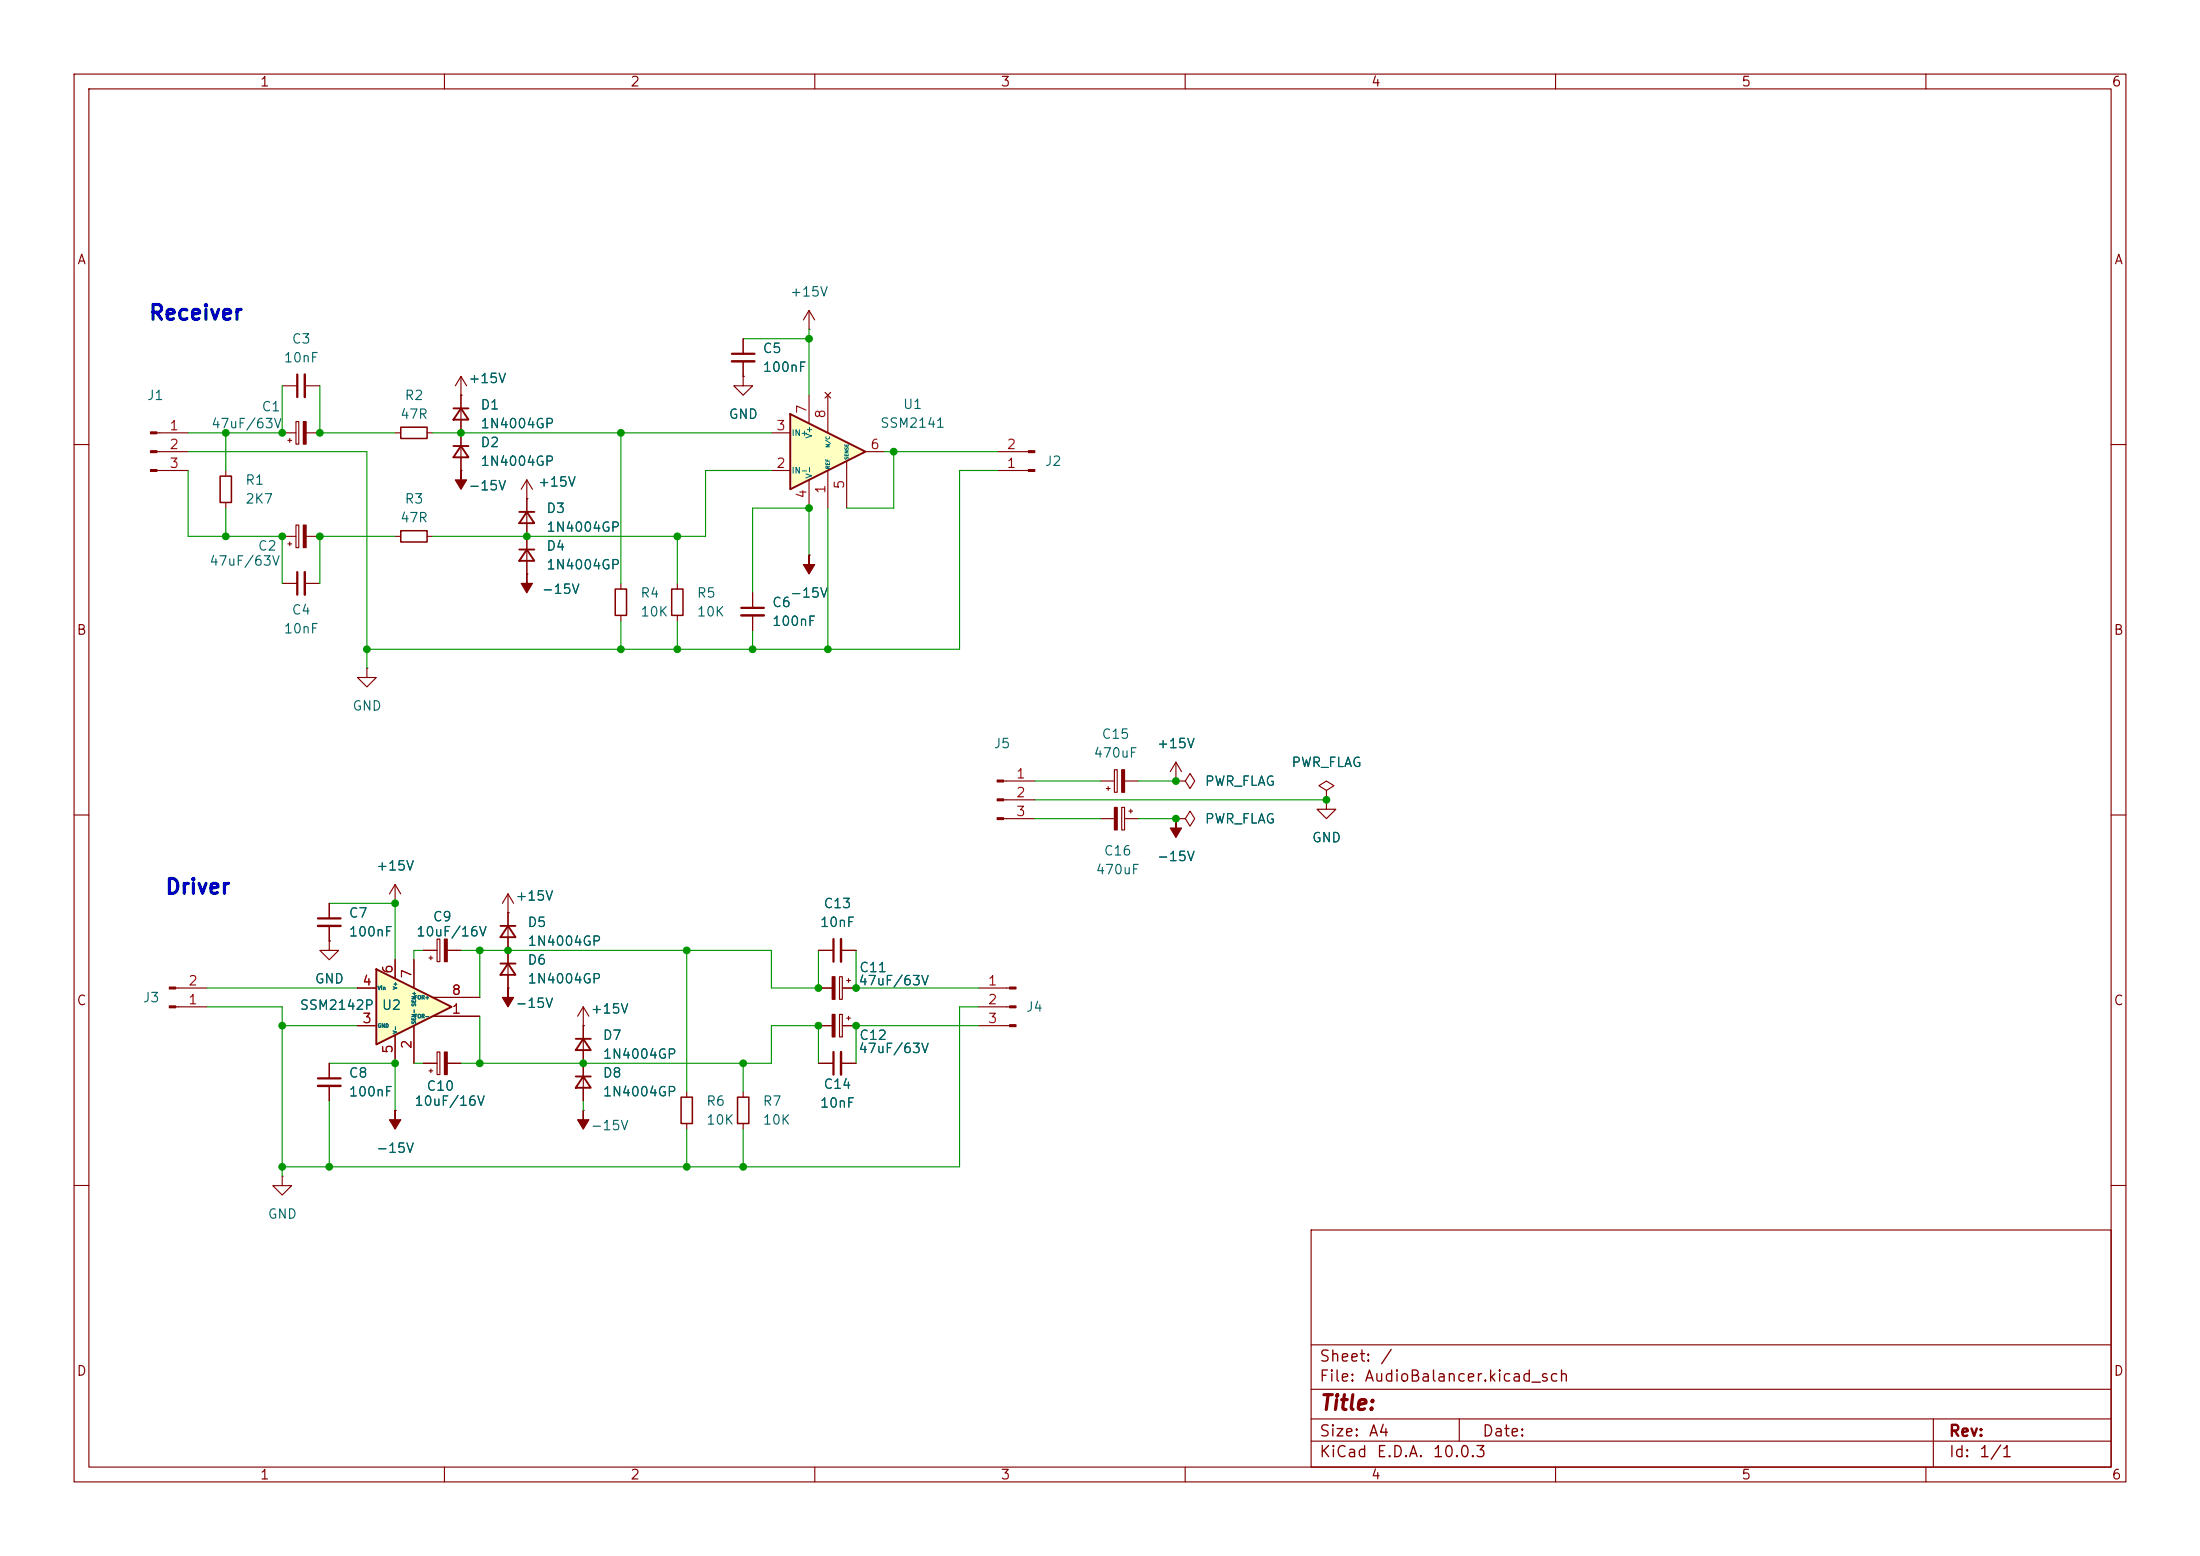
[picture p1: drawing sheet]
<svg xmlns="http://www.w3.org/2000/svg" width="297mm" height="210mm" viewBox="0 0 297 210" stroke-linecap="round" stroke-linejoin="round" font-family="sans-serif">
<g fill="none" stroke="#840000" stroke-width=".15">
<path d="M10 10h277v190h-277zM12 12h273v186h-273zM60 10v2M110 10v2M160 10v2M210 10v2M260 10v2M21.2 58.4h4.2M38.1 58.4h1.9M38.1 52.1h2M38.9 59.4h.5M39.1 59.2v.5"/>
<path d="M40 56.9h.3v3h-.3zM41.1 52.1h2.1M41.3 58.4h1.9M53.3 58.4h.8M57.7 58.4h.7M62.2 53.3h.1M62.2 50.8l-.7 1.3M62.2 50.8l.8 1.3M62.2 50.8v12.7M100.3 50.8v1.3h1.3l-1.3 1.2-1.2-1.2h1.2M100.3 50.8h.1M100.3 45.7v2.1"/>
<path d="M100.3 48.8v2M109.2 44.5h.1M109.2 41.9l-.7 1.3M109.2 41.9l.8 1.3M109.2 41.9v2.6M10 60h2M21.2 63.5h4.2M21.2 61h4.2M30.5 63.5v.8M30.5 67.8v.8M38.1 78.7h2M38.1 72.4h1.9"/>
<path d="M38.9 73.4h.5M39.1 73.2v.5M40 70.9h.3v3h-.3zM41.1 78.7h2.1M41.3 72.4h1.9M53.3 72.4h.8M57.7 72.4h.7M62.2 63.5h.1M71.1 67.3h.1M71.1 77.5h.1M71.1 64.8l-.7 1.2M71.1 64.8l.8 1.2"/>
<path d="M71.1 64.8v12.7M83.8 78.7v.8M91.4 78.7v.8M109.2 74.9h.1M134.6 63.5h4.2M134.6 61h4.2M285 60h2M83.8 83.1v.7M91.4 83.1v.7M101.6 80v2M101.6 83.1v2M10 110h2"/>
<path d="M53.3 119.4l-.7 1.3M53.3 119.4l.8 1.3M53.3 119.4v2.5M135.5 105.4h4.2M135.5 108h4.2M135.5 110.5h4.2M148.6 105.4h1.8M148.6 110.5h1.8M149.4 106.4h.5M149.6 106.2v.5M150.4 103.9h.4v3h-.4zM151.4 109h.4v3h-.4z"/>
<path d="M151.8 105.4h1.9M151.8 110.5h1.9M152.4 109.5h.5M152.7 109.2v.5M158.7 105.4h.1M158.7 110.5h.1M158.7 102.9l-.7 1.2M158.7 102.9l.8 1.2M158.7 102.9v2.5M285 110h2M23.7 135.9h4.2M23.7 133.4h4.2"/>
<path d="M44.4 127v1.3h1.3l-1.3 1.2-1.2-1.2h1.2M44.4 127h.1M44.4 121.9v2.1M44.4 125v2M53.3 121.9h.1M68.6 123.2h.1M68.6 133.4h.1M68.6 120.7v12.7M68.6 120.7l-.8 1.2M68.6 120.7l.7 1.2M78.7 138.4h.1M78.7 135.9l-.7 1.3"/>
<path d="M78.7 135.9l.8 1.3M78.7 135.9v2.5M110.5 133.4h1.8M110.5 128.3h2M110.5 138.4h1.8M113.3 136.9h.4v3.1h-.4zM113.3 131.8h.4v3.1h-.4zM113.5 128.3h2.1M113.7 133.4h1.9M113.7 138.4h1.9M114.3 137.4h.5M114.3 132.3h.5"/>
<path d="M114.6 132.1v.5M114.6 137.2v.5M132.1 135.9h4.2M132.1 133.4h4.2M132.1 138.4h4.2M38.1 158.8v1.2h1.3l-1.3 1.3-1.3-1.3h1.3M38.1 158.8h.1M44.4 143.5v2M44.4 146.6v2M53.3 149.9h.1M57.1 143.5h1.9M57.9 144.5h.5"/>
<path d="M58.2 144.3v.5M59 142h.4v3h-.4zM60.4 143.5h1.8M78.7 149.9h.1M92.7 147.3v.8M92.7 151.6v.8M100.3 147.3v.8M100.3 151.6v.8M110.5 143.5h2M113.5 143.5h2.1M10 160h2M177 166h108v32h-108z"/>
<path d="M285 160h2M60 198v2M110 198v2M160 198v2M177 194.5h108M177 191.5h108M177 187.5h108M177 181.5h108M197 191.5v3M210 198v2M260 198v2M261 191.5v6.5"/>
</g>
<path d="M61.2 55.1h2M62.2 55.1l1 1.5h-2zM61.2 60.2h2M62.2 60.2l1 1.5h-2zM70.1 69.1h2M70.1 74.2h2M71.1 69.1l1 1.5h-2zM71.1 74.2l1 1.5h-2zM67.6 125h2M67.6 130h2M68.6 125l1 1.5h-2zM68.6 130l1 1.6h-2z" fill="none" stroke="#840000" stroke-width=".25"/>
<path d="M40.1 50.5v3.1M98.8 47.8h3.1M40.1 77.2v3.1M100.1 82h3M42.9 124h3.1M112.5 126.7v3.1M42.9 145.5h3.1M112.5 142v3" fill="none" stroke="#840000" stroke-width=".3"/>
<path d="M41.1 50.5v3.1M98.8 48.8h3.1M41.1 77.2v3.1M100.1 83.1h3M42.9 125h3.1M113.5 126.7v3.1M42.9 146.6h3.1M113.5 142v3" fill="none" stroke="#840000" stroke-width=".33"/>
<g fill="#840000" stroke="#840000" stroke-width=".15">
<path d="M53.3 149.9v1.2h.8l-.8 1.3-.7-1.3h.7z"/>
<path d="M62.2 63.5v1.3h.8l-.8 1.2-.7-1.2h.7z"/>
<path d="M22.9 135.8h.8v.2h-.8z"/>
<path d="M22.9 133.2h.8v.3h-.8z"/>
<path d="M151.4 103.9h.4v3h-.4z"/>
<path d="M134.6 105.3h.9v.2h-.9z"/>
<path d="M134.6 107.8h.9v.3h-.9z"/>
<path d="M134.6 110.4h.9v.2h-.9z"/>
<path d="M138.8 63.4h.9v.2h-.9z"/>
<path d="M138.8 60.8h.9v.3h-.9z"/>
<path d="M150.4 109h.4v3h-.4z"/>
<path d="M158.7 110.5v1.3h.8l-.8 1.2-.7-1.2h.7z"/>
<path d="M112.3 136.9h.4v3.1h-.4z"/>
<path d="M109.2 74.9v1.3h.8l-.8 1.3-.7-1.3h.7z"/>
<path d="M136.3 133.2h.9v.3h-.9z"/>
<path d="M136.3 135.8h.9v.2h-.9z"/>
<path d="M136.3 138.3h.9v.3h-.9z"/>
<path d="M112.3 131.8h.4v3.1h-.4z"/>
<path d="M71.1 77.5v1.2h.8l-.8 1.3-.7-1.3h.7z"/>
<path d="M40.9 56.9h.4v3h-.4z"/>
<path d="M20.3 58.3h.9v.2h-.9z"/>
<path d="M20.3 60.8h.9v.3h-.9z"/>
<path d="M20.3 63.4h.9v.2h-.9z"/>
<path d="M40.9 70.9h.4v3h-.4z"/>
<path d="M68.6 133.4v1.2h.7l-.7 1.3-.8-1.3h.8z"/>
<path d="M78.7 149.9v1.2h.8l-.8 1.3-.7-1.3h.7z"/>
<path d="M60 142h.4v3h-.4z"/>
</g>
<path d="M54.1 57.7h3.6v1.5h-3.6zM29.7 64.3h1.5v3.5h-1.5zM54.1 71.6h3.6v1.6h-3.6zM83.1 79.5h1.5v3.6h-1.5zM90.7 79.5h1.5v3.6h-1.5zM91.9 148.1h1.6v3.5h-1.6zM99.6 148.1h1.5v3.5h-1.5z" fill="none" stroke="#840000" stroke-width=".2"/>
<path d="M50.8 130.8l10.2 5.1-10.2 5.1z" fill="#ffffc2"/>
<path d="M50.8 130.8l10.2 5.1-10.2 5.1zM77.7 145.3h2.1M78.7 145.3l1.1 1.5h-2.1z" fill="none" stroke="#840000" stroke-width=".25"/>
<g fill="none" stroke="#840000" stroke-width=".15">
<path d="M49.5 90.2v1.2h1.3l-1.3 1.3-1.2-1.3h1.2M49.5 90.2h.1M158.7 105.4h1.3l.7-1 .6 1-.6 1-.7-1M158.7 105.4h.1M158.7 110.5h1.3l.7-1 .6 1-.6 1-.7-1M158.7 110.5h.1M179.1 106.7l1-.7-1-.6-1 .6 1 .7v1.3M179.1 108h.1M179.1 108v1.2h1.2l-1.2 1.3-1.3-1.3h1.3M48.3 138.4h2.5M48.3 133.4h2.5M53.3 129.5v2.6"/>
<path d="M53.3 139.7v3.8M55.9 129.5v3.9M55.9 138.4v5.1M57.1 128.3h1.9M57.9 129.3h.5M58.2 129v.5M58.4 137.2h6.4M58.4 134.6h6.4M59 126.7h.4v3.1h-.4zM60.4 128.3h1.8M78.7 143.5v5.1"/>
</g>
<path d="M60 126.7h.4v3.1h-.4z" fill="#840000" stroke="#840000" stroke-width=".15"/>
<path d="M106.7 55.9l10.1 5.1-10.1 5z" fill="#ffffc2"/>
<path d="M106.7 55.9l10.1 5.1-10.1 5zM77.7 140.2h2.1M78.7 140.2l1.1 1.5h-2.1z" fill="none" stroke="#840000" stroke-width=".25"/>
<g fill="none" stroke="#840000" stroke-width=".15">
<path d="M62.2 53.3h.1M62.2 53.3v1.8M62.2 56.6v3.6M100.3 50.8h.1M100.3 45.7v2.1M100.3 48.8v2M104.1 58.4h2.6M109.2 53.3v3.9M111.4 53l.7 .7M111.8 53.3v5.1M112.1 53l-.7 .7M62.2 63.5h.1"/>
<path d="M62.2 61.7v1.8M71.1 77.5h.1M71.1 67.3h.1M71.1 67.3v1.8M71.1 70.6v3.6M71.1 75.7v1.8M104.1 63.5h2.6M109.2 74.9h.1M109.2 64.8v3.8M111.8 63.5v5.1M114.3 62.2v6.4M116.8 61h2.6"/>
<path d="M101.6 80v2M101.6 83.1v2M158.7 105.4h.1M158.7 110.5h.1M179.1 108h.1M44.4 127h.1M44.4 121.9v2.1M44.4 125v2M48.3 133.4h2.5M48.3 138.4h2.5M53.3 121.9h.1M53.3 129.5v2.6"/>
<path d="M53.3 139.7v3.8M55.9 129.5v3.9M55.9 138.4v5.1M57.1 128.3h1.9M58.4 137.2h6.4M58.4 134.6h6.4M60.4 128.3h1.8M68.6 123.2h.1M68.6 133.4h.1M68.6 123.2v1.8M68.6 126.5v3.5M68.6 131.6v1.8"/>
<path d="M78.7 138.4h.1M78.7 138.4v6.9M110.5 128.3h2M110.5 133.4h1.8M110.5 138.4h1.8M113.5 128.3h2.1M113.7 133.4h1.9M113.7 138.4h1.9M44.4 143.5v2M44.4 146.6v2M53.3 149.9h.1M57.1 143.5h1.9"/>
<path d="M60.4 143.5h1.8M78.7 146.8v1.8M110.5 143.5h2M113.5 143.5h2.1"/>
</g>
<g fill="none" stroke="#009600" stroke-width=".15">
<path d="M30.5 58.4v5.1M38.1 52.1v6.3h-12.7M43.2 52.1v6.3h10.1M58.4 58.4h45.7M83.8 58.4v20.3M100.3 45.7h8.9M109.2 44.5v8.8M25.4 61h24.1v29.2M25.4 63.5v8.9h12.7v6.3M30.5 68.6v3.8M53.3 72.4h-10.1v6.3M91.4 72.4v6.3"/>
<path d="M104.1 63.5h-8.9v8.9h-36.8M109.2 74.9v-6.3h-7.6v11.4M111.8 68.6v19M119.4 61h15.2M120.6 61v7.6h-6.3M134.6 63.5h-5.1v24.1h-80M83.8 83.8v3.8M91.4 83.8v3.8M101.6 85.1v2.5M139.7 108h39.4M139.7 110.5h8.9M139.7 105.4h8.9"/>
<path d="M153.7 110.5h5M153.7 105.4h5M27.9 135.9h10.2v22.9M27.9 133.4h20.4M38.1 138.4h10.2M44.4 121.9h8.9v7.6M57.1 128.3h-1.2v1.2M62.2 128.3h41.9v5.1h6.4v-5.1M64.8 128.3v6.3M64.8 137.2v6.3M92.7 128.3v19M115.6 128.3v5.1h16.5"/>
<path d="M132.1 135.9h-2.6v21.6h-91.4M132.1 138.4h-16.5v5.1M44.4 143.5h8.9v6.4M44.4 148.6v8.9M55.9 143.5h1.2M62.2 143.5h41.9v-5.1h6.4v5.1M78.7 148.6v1.3M92.7 152.4v5.1M100.3 143.5v3.8M100.3 152.4v5.1"/>
</g>
<g fill="#009600" stroke="#009600" stroke-width=".14">
<circle cx="43.2" cy="72.4" r=".46"/>
<circle cx="62.2" cy="58.4" r=".46"/>
<circle cx="43.2" cy="58.4" r=".46"/>
<circle cx="30.5" cy="58.4" r=".46"/>
<circle cx="30.5" cy="72.4" r=".46"/>
<circle cx="38.1" cy="72.4" r=".46"/>
<circle cx="38.1" cy="58.4" r=".46"/>
<circle cx="179.1" cy="108" r=".46"/>
<circle cx="109.2" cy="68.6" r=".46"/>
<circle cx="120.6" cy="61" r=".46"/>
<circle cx="109.2" cy="45.7" r=".46"/>
<circle cx="83.8" cy="58.4" r=".46"/>
<circle cx="158.7" cy="105.4" r=".46"/>
<circle cx="38.1" cy="138.4" r=".46"/>
<circle cx="53.3" cy="143.5" r=".46"/>
<circle cx="53.3" cy="121.9" r=".46"/>
<circle cx="38.1" cy="157.5" r=".46"/>
<circle cx="44.4" cy="157.5" r=".46"/>
<circle cx="92.7" cy="157.5" r=".46"/>
<circle cx="100.3" cy="157.5" r=".46"/>
<circle cx="110.5" cy="133.4" r=".46"/>
<circle cx="110.5" cy="138.4" r=".46"/>
<circle cx="115.6" cy="133.4" r=".46"/>
<circle cx="115.6" cy="138.4" r=".46"/>
<circle cx="158.7" cy="110.5" r=".46"/>
<circle cx="100.3" cy="143.5" r=".46"/>
<circle cx="111.8" cy="87.6" r=".46"/>
<circle cx="49.5" cy="87.6" r=".46"/>
<circle cx="91.4" cy="87.6" r=".46"/>
<circle cx="83.8" cy="87.6" r=".46"/>
<circle cx="91.4" cy="72.4" r=".46"/>
<circle cx="71.1" cy="72.4" r=".46"/>
<circle cx="101.6" cy="87.6" r=".46"/>
<circle cx="92.7" cy="128.3" r=".46"/>
<circle cx="64.8" cy="143.5" r=".46"/>
<circle cx="68.6" cy="128.3" r=".46"/>
<circle cx="78.7" cy="143.5" r=".46"/>
<circle cx="64.8" cy="128.3" r=".46"/>
</g>
<g font-size="2" fill="#0000c2">
<text x="20" y="43.7">Receiver</text>
<text x="22.2" y="121.2">Driver</text>
</g>
<text font-size="2" fill="#840000" x="178" y="190.8">Title:</text>
<g font-size="1.5" fill="#840000">
<text x="178" y="184.2">Sheet:</text>
<text x="186.2" y="184.2">/</text>
<text x="178" y="186.9">File:</text>
<text x="184.1" y="186.9">AudioBalancer.kicad_sch</text>
<text x="178" y="197.1">KiCad</text>
<text x="178" y="194.3">Size:</text>
<text x="184.7" y="194.3">A4</text>
<text x="185.7" y="197.1">E.D.A.</text>
<text x="193.3" y="197.1">10.0.3</text>
<text x="200" y="194.3">Date:</text>
<text x="263" y="194.3">Rev:</text>
<text x="263" y="197.1">Id:</text>
<text x="267.1" y="197.1">1/1</text>
</g>
<g font-size="1.3" fill="#840000">
<text x="35" y="12">1</text>
<text x="85" y="12">2</text>
<text x="135" y="12">3</text>
<text x="185" y="12">4</text>
<text x="235" y="12">5</text>
<text x="285" y="12">6</text>
<text x="10.3" y="36">A</text>
<text x="285.3" y="36">A</text>
<text x="10.3" y="86">B</text>
<text x="285.3" y="86">B</text>
<text x="10.3" y="136">C</text>
<text x="285.3" y="136">C</text>
<text x="10.3" y="186">D</text>
<text x="285.3" y="186">D</text>
<text x="35" y="200">1</text>
<text x="85" y="200">2</text>
<text x="135" y="200">3</text>
<text x="185" y="200">4</text>
<text x="235" y="200">5</text>
<text x="285" y="200">6</text>
</g>
<g font-size="1.3" fill="#006464">
<text x="106.6" y="40.3">+15V</text>
<text x="39.3" y="46.7">C3</text>
<text x="102.9" y="48">C5</text>
<text x="38.2" y="49.2">10nF</text>
<text x="63.1" y="52">+15V</text>
<text x="102.9" y="50.5">100nF</text>
<text x="19.8" y="54.3">J1</text>
<text x="28.4" y="58.1">47uF/63V</text>
<text x="35.2" y="55.8">C1</text>
<text x="53.9" y="56.9">47R</text>
<text x="54.5" y="54.3">R2</text>
<text x="64.8" y="55.6">D1</text>
<text x="64.8" y="58.1">1N4004GP</text>
<text x="98.3" y="56.9">GND</text>
<text x="118.7" y="58.1">SSM2141</text>
<text x="121.8" y="55.5">U1</text>
<text x="33" y="65.7">R1</text>
<text x="64.8" y="60.7">D2</text>
<text x="64.8" y="63.2">1N4004GP</text>
<text x="72.5" y="66">+15V</text>
<text x="141" y="63.2">J2</text>
<text x="33" y="68.3">2K7</text>
<text x="53.9" y="70.8">47R</text>
<text x="54.5" y="68.3">R3</text>
<text x="63.1" y="66.5">-15V</text>
<text x="73.7" y="69.6">D3</text>
<text x="28.2" y="76.7">47uF/63V</text>
<text x="34.7" y="74.6">C2</text>
<text x="73.7" y="74.6">D4</text>
<text x="73.7" y="72.1">1N4004GP</text>
<text x="73.7" y="77.2">1N4004GP</text>
<text x="39.3" y="83.3">C4</text>
<text x="73.1" y="80.5">-15V</text>
<text x="86.4" y="81">R4</text>
<text x="86.4" y="83.5">10K</text>
<text x="94" y="81">R5</text>
<text x="94" y="83.5">10K</text>
<text x="104.1" y="82.3">C6</text>
<text x="106.6" y="81">-15V</text>
<text x="38.2" y="85.8">10nF</text>
<text x="104.1" y="84.8">100nF</text>
<text x="47.5" y="96.2">GND</text>
<text x="134.1" y="101.3">J5</text>
<text x="148.6" y="100">C15</text>
<text x="156.1" y="101.3">+15V</text>
<text x="147.5" y="102.6">470uF</text>
<text x="162.6" y="106.4">PWR_FLAG</text>
<text x="174.3" y="103.8">PWR_FLAG</text>
<text x="162.6" y="111.5">PWR_FLAG</text>
<text x="50.7" y="117.8">+15V</text>
<text x="147.8" y="118.3">470uF</text>
<text x="148.9" y="115.8">C16</text>
<text x="156.1" y="116.5">-15V</text>
<text x="177" y="114">GND</text>
<text x="47" y="124.2">C7</text>
<text x="58.3" y="124.7">C9</text>
<text x="69.5" y="121.9">+15V</text>
<text x="71.1" y="125.4">D5</text>
<text x="110.6" y="125.4">10nF</text>
<text x="111.1" y="122.9">C13</text>
<text x="47" y="126.7">100nF</text>
<text x="56.1" y="126.7">10uF/16V</text>
<text x="71.1" y="130.5">D6</text>
<text x="71.1" y="128">1N4004GP</text>
<text x="115.9" y="131.5">C11</text>
<text x="19.2" y="135.6">J3</text>
<text x="40.4" y="136.6">SSM2142P</text>
<text x="42.4" y="133.1">GND</text>
<text x="51.5" y="136.6">U2</text>
<text x="69.5" y="136.4">-15V</text>
<text x="71.1" y="133.1">1N4004GP</text>
<text x="79.7" y="137.1">+15V</text>
<text x="115.8" y="133.3">47uF/63V</text>
<text x="138.4" y="136.9">J4</text>
<text x="81.3" y="140.7">D7</text>
<text x="81.3" y="143.2">1N4004GP</text>
<text x="115.8" y="142.4">47uF/63V</text>
<text x="115.9" y="140.7">C12</text>
<text x="47" y="145.8">C8</text>
<text x="47" y="148.3">100nF</text>
<text x="55.9" y="149.6">10uF/16V</text>
<text x="57.5" y="147.5">C10</text>
<text x="81.3" y="145.8">D8</text>
<text x="81.3" y="148.3">1N4004GP</text>
<text x="95.3" y="149.6">R6</text>
<text x="102.9" y="149.6">R7</text>
<text x="110.6" y="149.8">10nF</text>
<text x="111.1" y="147.3">C14</text>
<text x="50.7" y="155.9">-15V</text>
<text x="79.7" y="152.9">-15V</text>
<text x="95.3" y="152.1">10K</text>
<text x="102.9" y="152.1">10K</text>
<text x="36.1" y="164.8">GND</text>
</g>
<g font-size="1.3" fill="#a90000">
<text x="22.8" y="58.4">1</text>
<text x="104.7" y="58.4">3</text>
<text x="109.2" y="56" transform="rotate(-90 109.2 56)">7</text>
<text x="111.7" y="56.6" transform="rotate(-90 111.7 56.6)">8</text>
<text x="22.8" y="60.9">2</text>
<text x="22.8" y="63.5">3</text>
<text x="104.7" y="63.5">2</text>
<text x="117.4" y="60.9">6</text>
<text x="135.8" y="63.5">1</text>
<text x="135.8" y="60.9">2</text>
<text x="109.2" y="67.4" transform="rotate(-90 109.2 67.4)">4</text>
<text x="111.7" y="66.7" transform="rotate(-90 111.7 66.7)">1</text>
<text x="114.3" y="66.1" transform="rotate(-90 114.3 66.1)">5</text>
<text x="137.1" y="105.4">1</text>
<text x="137.1" y="107.9">2</text>
<text x="137.1" y="110.5">3</text>
<text x="53.3" y="131.5" transform="rotate(-90 53.3 131.5)">6</text>
<text x="25.3" y="135.9">1</text>
<text x="25.3" y="133.3">2</text>
<text x="48.8" y="133.3">4</text>
<text x="55.9" y="132.2" transform="rotate(-90 55.9 132.2)">7</text>
<text x="60.9" y="137.1">1</text>
<text x="60.9" y="134.6">8</text>
<text x="133.3" y="133.3">1</text>
<text x="133.3" y="135.9">2</text>
<text x="48.8" y="138.4">3</text>
<text x="53.3" y="142.3" transform="rotate(-90 53.3 142.3)">5</text>
<text x="55.9" y="141.7" transform="rotate(-90 55.9 141.7)">2</text>
<text x="133.3" y="138.4">3</text>
</g>
<g font-size=".8" fill="#006464">
<text x="106.8" y="59">IN+</text>
<text x="109.8" y="59.3" transform="rotate(-90 109.8 59.3)">V+</text>
<text x="106.8" y="64.1">IN-</text>
<text x="109.8" y="64.6" transform="rotate(-90 109.8 64.6)">V-</text>
</g>
<g font-size=".5" fill="#006464">
<text x="112.1" y="63.4" transform="rotate(-90 112.1 63.4)">REF</text>
<text x="112.1" y="60.5" transform="rotate(-90 112.1 60.5)">N/C</text>
<text x="50.9" y="133.7">Vin</text>
<text x="53.7" y="133.6" transform="rotate(-90 53.7 133.6)">V+</text>
<text x="55.9" y="137.5">FOR-</text>
<text x="55.9" y="135">FOR+</text>
<text x="50.9" y="138.8">GND</text>
<text x="53.7" y="139.6" transform="rotate(-90 53.7 139.6)">V-</text>
<text x="56.3" y="138.3" transform="rotate(-90 56.3 138.3)">SEN- SEN+</text>
</g>
<text font-size=".4" fill="#006464" x="114.6" y="62.1" transform="rotate(-90 114.6 62.1)">SENSE</text>
</svg>
